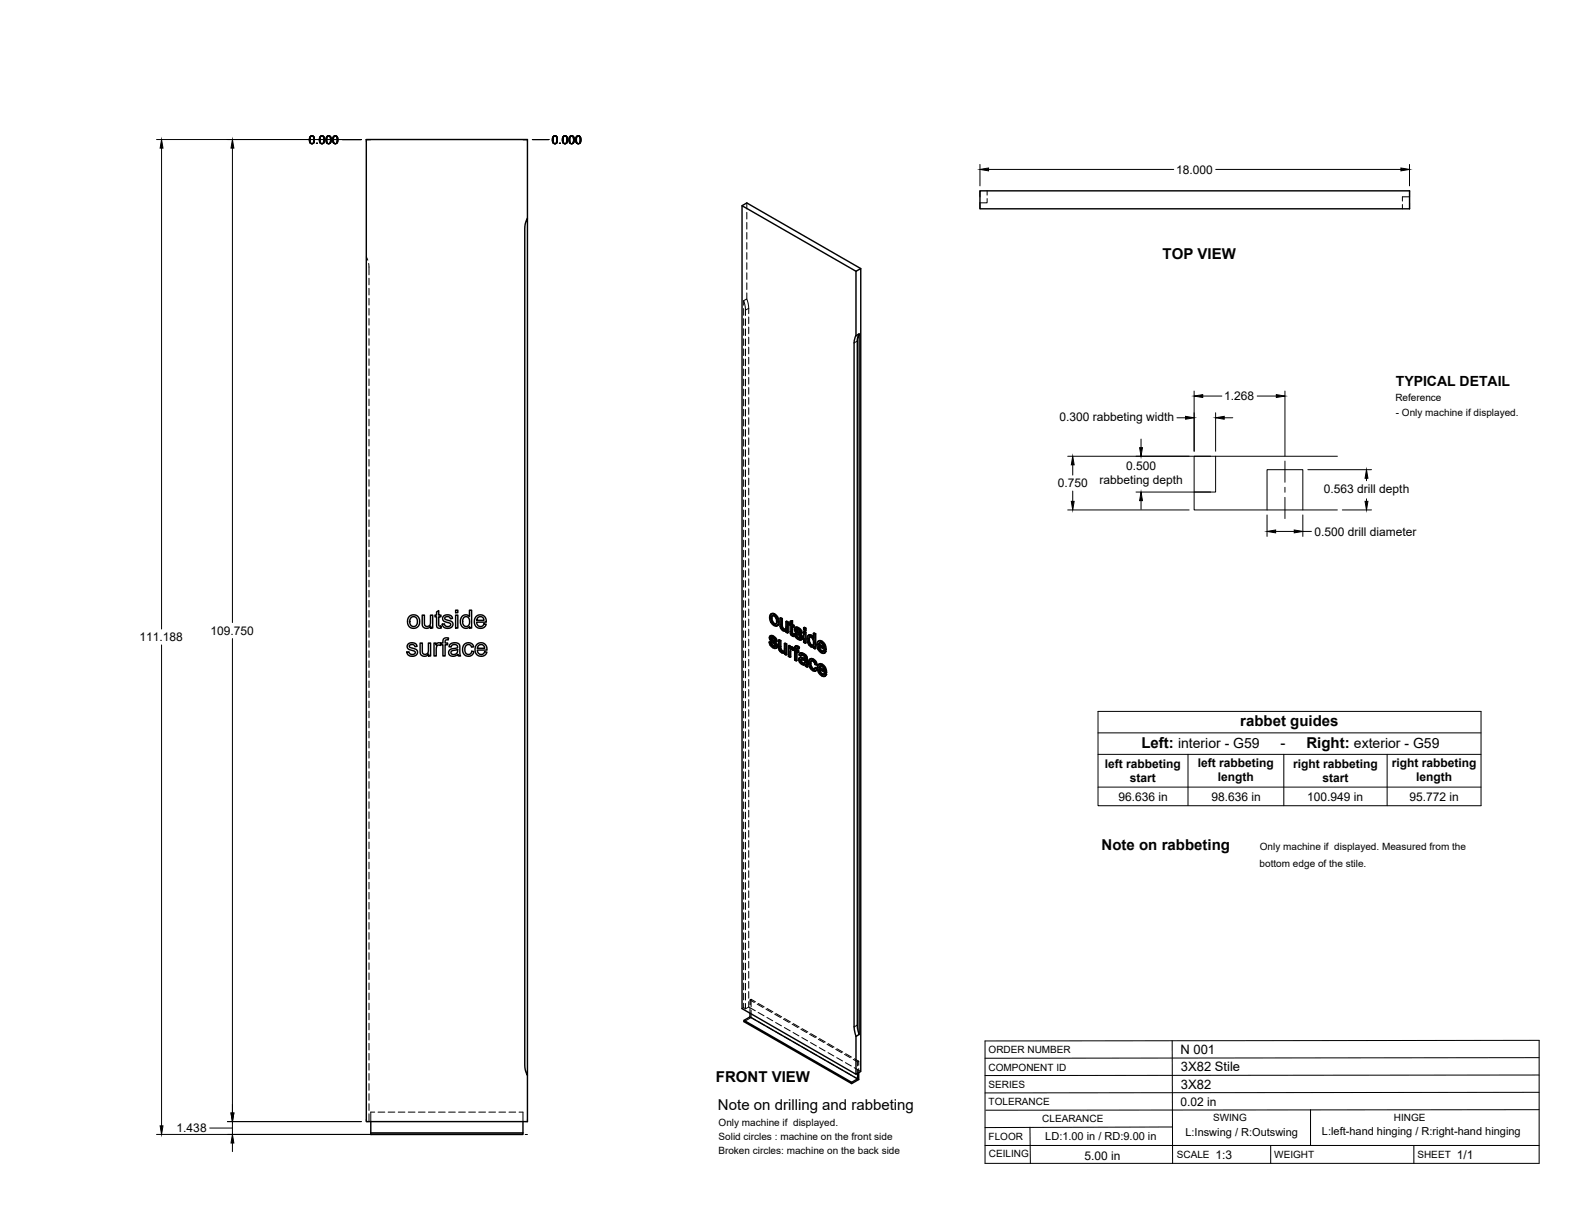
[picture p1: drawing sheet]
<svg xmlns="http://www.w3.org/2000/svg" width="559mm" height="432mm" viewBox="0 0 559 432" stroke-linecap="round" stroke-linejoin="round" font-family="sans-serif">
<!-- layer: Visible -->
<g fill="none" stroke="#000" stroke-width=".51">
<path d="M187.1 77.4v-27.9h-57.1v348.5h57.1v-320.6l-.6 1.4-.3 2.3v296.8l.3 2.3 .6 1.3M263.3 73l40.4 23.2M347.7 67.7h152.4v6.4h-152.4zM305.4 95.3l-40.4-23.3-1.7 1v284.9l40.4 23.2M303.7 119.1l-.4 .9-.2 1.6M304.8 118.4l-1.1 .7v-22.9l1.7-.9v284.9l-1.7 .9v-13.4l1.1-.6-.6-2.9v-243.7l.6-2.1v248.7M303 121.7v242.7M145.3 218.7a2.31 2.31 0 0 1 3.6 1.7 2.31 2.31 0 0 1-3.4 2.2l-.1-.1a2.81 2.81 0 0 1-.1-3.8zM145.8 219.2l.9-.4 .7 .2 .5 .5 .2 1.6-.8 1.1h-1l-.8-.7-.1-1.3zM149.8 218.2h.8v2.6a1.15 1.15 0 0 0 1.1 1.5 1.15 1.15 0 0 0 1-1.6v-2.5h.8v4.6h-.7v-.6a1.63 1.63 0 0 1-1.9 .7 1.63 1.63 0 0 1-1.1-1.8zM154.9 217.1l.8-.5v1.6h.7v.6h-.7v3.2l.7 .1 .2 .7-.6 .1a1.02 1.02 0 0 1-1.1-1.4v-2.7h-.6v-.6h.6zM157.4 218.5l.9-.3h1.1a1.33 1.33 0 0 1 1.1 1.2l-.7 .1a.96 .96 0 0 0-1-.8 .96 .96 0 0 0-.9 .9l2.5 1.1a1.57 1.57 0 0 1-.2 1.9 1.57 1.57 0 0 1-1.9 .3l-.7-.3-.5-.6-.2-.5 .8-.2a1.08 1.08 0 0 0 1.1 1.1 1.08 1.08 0 0 0 1-1.1l-1.8-.7a1.2 1.2 0 0 1-.9-.8 1.2 1.2 0 0 1 .3-1.3z"/>
<path d="M161.6 218.2h.8v4.6h-.8zM161.6 216.5h.8v.9h-.8zM163.9 218.8a1.73 1.73 0 0 1 2.7 0v-2.3h.7v6.3h-.7v-.5a1.9 1.9 0 0 1-2.3 .4 1.9 1.9 0 0 1-1-2.1zM164.5 219.2l.9-.4 .8 .4 .4 1-.2 1.4a1.3 1.3 0 0 1-1.7 .5 1.3 1.3 0 0 1-.6-1.7zM168.9 218.8a2.15 2.15 0 0 1 2.6-.4 2.15 2.15 0 0 1 1 2.3h-3.4l.2 .8a1.29 1.29 0 0 0 1.2 .8 1.29 1.29 0 0 0 1.2-.9l.8 .1-.5 .8a2.33 2.33 0 0 1-3.2 0 2.33 2.33 0 0 1-.1-3.2zM169.5 219.1l.6-.3 .9 .1 .5 .4 .2 .8h-2.6zM273.6 217.8l.7-.2 .5 .2zM273.6 217.8l-.4 .4-.2 .9 .5 1.7 1.3 1.2 .6 .1 .5-.3M273.6 219.4l.3 1.3M274.1 218.4l-.2 .8M274.6 218l.9 .9a1.64 1.64 0 0 1 .9 1.7M274.8 217.8l1.1 1.2"/>
<path d="M275.7 219.1l.4 1.7 .3-.2-.2 1.1M276.7 219.3l.6 .3 .3-.1v2.8M277.3 219.6v2.7h.3l.2 .5M277.6 219.5l-.6-.3-.3 .1 .1 3.1 .8 1.2a.89 .89 0 0 0 1.3 .2M144.8 228.6l.7-.5h1.1a1.38 1.38 0 0 1 1.4 1.2l-.8 .1a1.03 1.03 0 0 0-1-.7 1.03 1.03 0 0 0-1 .7l2.7 1.3a1.62 1.62 0 0 1-.3 1.9 1.62 1.62 0 0 1-2 .2l-.7-.3-.5-.8-.1-.3 .8-.1a1.1 1.1 0 0 0 1.1 .9 1.1 1.1 0 0 0 1.1-1l-2-.7a1.17 1.17 0 0 1-.5-1.9zM149.1 228.2h.7v2.5a1.15 1.15 0 0 0 1.2 1.5 1.15 1.15 0 0 0 1-1.6v-2.4h.8v4.5h-.7v-.6a1.63 1.63 0 0 1-2 .7 1.63 1.63 0 0 1-1-1.8zM154 228.2h.7v.7a1.1 1.1 0 0 1 1.8-.6l.6-.1v-.5a1.33 1.33 0 0 1 .6-1.3 1.33 1.33 0 0 1 1.5 0l-.2 .7a.71 .71 0 0 0-.7-.1 .71 .71 0 0 0-.4 .7v.5h.9v.6h-.9v3.9h-.8v-3.9h-.6v-.4l-.3 .6-.3-.1a1.07 1.07 0 0 0-1.1 1.4v2.4h-.8zM159.8 228.5l1.8-.5 1.3 .5 .5 4.2h-.8l-.2-.5a1.75 1.75 0 0 1-1.9 .7 1.75 1.75 0 0 1-1.3-1.7l.8-.9 1.5-.3a.7 .7 0 0 0 .8-.7 .7 .7 0 0 0-.9-.6l-1 .2-.3 .7-.8-.1zM160.2 231l2.1-.5a1.34 1.34 0 0 1-.6 1.5 1.34 1.34 0 0 1-1.6-.1zM164.7 228.7a1.96 1.96 0 0 1 3.4 .8l-.8 .1a1.29 1.29 0 0 0-1.7-.8 1.29 1.29 0 0 0-.7 1.8l.2 1 .6 .5a1.16 1.16 0 0 0 1.7-1l.7 .1-.3 .9a2.18 2.18 0 0 1-2.9 .4 2.18 2.18 0 0 1-.7-2.9zM169.1 228.7a2.15 2.15 0 0 1 2.6-.4 2.15 2.15 0 0 1 1.1 2.4h-3.5l.2 .7a1.28 1.28 0 0 0 1.3 .8 1.28 1.28 0 0 0 1.1-.9l.9 .1-.5 .8a2.35 2.35 0 0 1-3.2-.1 2.35 2.35 0 0 1-.1-3.2zM169.8 229l.5-.3a1.27 1.27 0 0 1 1.7 1.3h-2.6z"/>
<path d="M272.9 227.8l.5 .2M273.3 225.6l1.1 .1M273.4 228l.3-.1 .2 .7-.2 .2zM273.5 226.5l.1 .3 .2-.2 .2 .3M273.6 226.8l.2 .2 .3-.1 1.3 1.2M273.6 225.5l-.4 .2M273.7 228.8l.6 .5h.7M273.7 225.7l.5 .2 .2-.2 .7 .5M273.7 227.9l-.6-.2-.2 .1 .4 1.2 .7 .7a1.05 1.05 0 0 0 1.4 .2M273.8 227l1.2 1.2 .4-.1 .3 .5M273.8 226.3h.1M273.8 226.6v-.3l-.3 .1a1.1 1.1 0 0 1 1.4 1l.5 .2"/>
<path d="M273.9 220.7l.3-.2 .6 .8h-.3zM273.9 228.6l.6 .6M274 225.5l-.9 .2-.1 .8 .3 .8 1.6 1.5-.1 .7M274.2 225.9l.6 .5 .3-.2 .4 .6M274.2 220.5l-.3-1.3-.3 .2v-.3l.3-.6 .3-.1 .8 .5 .5 1.3-.2 1.1-.7 .1M274.3 229.3l.5 .2M274.8 226.4l.5 .6 .2-.2 .2 .7-.3 .1-.1-.6M274.8 221.3l.5 .1M274.9 229.4l-.1 .1M275.1 228.2l.3 .6 .3-.2 .1 .7M275.4 228.8l.2 .6 .2-.1-.1 .5M275.6 229.4l-.2 .5 .3-.1-.4 .2"/>
<path d="M276.1 220.8l-.2 1 .3-.1-.5 .4M276.2 227.1l.6 .3 .3-.1v2.8M276.8 227.4v2.8l.3-.1 .2 .5M276.8 230.2l.2 .5 .3-.1 .4 .4M277 230.7l.4 .4h.8l-.3 .1M277.1 227.3l-.6-.3-.3 .1v2.9l.9 1.4a.91 .91 0 0 0 1.3 .2M277.3 222.4l.2 .5 .3-.1 .4 .4M277.4 231.1l.5 .1M277.5 222.9l.5 .4h.7M278 223.3l.4 .2M278.3 228.3l.5 .3 .3-.1v3.7l-.3 .2v-3.8M278.4 231.6v.5l.4 .3"/>
<path d="M278.4 231.6l-.2 .1M278.7 223.3l-.3 .2M278.7 223.2l-.3 .3M278.8 220.5l.6 .4 .3-.2v3.8l-.3 .1v-3.7M278.9 223.8v.5l.5 .3M278.9 223.8l-.2 .1M279.1 228.5l-.5-.3-.3 .1v2.5l-.4 .4M279.7 220.7l-.6-.3-.3 .1-.1 2.7M279.7 229.2l.5 .2 .3-.1v.4l.3-.2M280.2 229.4v.6l.6-.5 .4 .1M280.3 221.1l-.4 .1v.5l.4 .2 .1 2.9 .7 .9h.7l-.1-.6h-.5M280.3 220.5l.9-.3v1.4"/>
<path d="M280.4 230.6l.1 2.5-.2 .1v-2M280.5 229.3l-.5-.3-.3 .2v3.7l.6 .3M280.6 229.7l.6-.1 .5 .4M280.7 230.3l-.1 .1M280.9 220.4v1.3l.3-.1 .5 .3M280.9 221.7l.5 .3 .3-.1v.5l-.3 .1v-.5M280.9 229.7l.6 .4M280.9 224.8l.6 .2M281 225l.7 .1M281.2 220.2l-.9 .3v.9l-.4-.2M281.2 222.4v2.2M281.3 230.8l-.8-.4v.7"/>
<path d="M281.4 222.5l-.5-.3v2.4l.4 .2M281.4 225.2l.1 .6M281.5 230.6l.4 .3v3.3l.6 .3M281.5 230.6v-.2l-.2 .4M281.5 230.7l-.2 .1M281.7 230l.2 .1M281.8 224.9l.5 .2M282.2 222.7h1.1M282.3 229.3h.8l.5 .3M282.3 225.1l.3-.2 .3 .7-.3 .2zM282.4 223.5v.3l.3-.2 .2 .3M282.4 223.8l.3 .2 .3-.1 1.2 1.2"/>
<path d="M282.5 230.7l.6 .4 .3-.2v.5l-.3 .2v-.5M282.5 222.5l-.4 .2M282.6 229.1l-.4 .2M282.6 225.8l.5 .5h.8M282.6 222.7l.4 .2 .3-.2 .7 .5M282.6 224.9h-.8l.6 1.4 1.1 .7 .8-.1M282.7 224l1.3 1.3 .2-.2 .4 .6M282.7 223.3v.1M282.7 223.6l-.3-.3 1 .3 .4 .9 .5 .2M282.8 231.4v2.9l-.3 .2v-3.3l.6 .4M282.8 230v.6M282.8 229.4l.6 .4 .2-.2-.3 .7 .1-.5"/>
<path d="M282.9 225.6l.5 .6M282.9 222.5l-.9 .3-.1 .7 .4 .9 1.4 1.3v.8M283 222.9l.7 .5 .3-.2 .4 .6M283.1 229.3l-.5-.2-.5 .3-.2 1-.4-.3 .2-.1M283.1 226.3l.6 .2M283.3 230.3a.4 .4 0 0 0-.5-.4 .4 .4 0 0 0-.3 .5v.3l.3-.1 .6 .3M283.7 223.4l.4 .6 .3-.2 .2 .7-.3 .2-.2-.7M283.8 233.4l.6-.2 1.2 .5M283.8 226.5h-.1M284 234.3l.1 .5 .3-.1 .5 .4M284 225.3l.3 .5 .3-.1 .1 .6M284 234.1v.2l.2-.1 .2 .5"/>
<path d="M284 233.2l-.4 .2M284.1 234.8l.5 .5h.9M284.2 234l-.2 .1M284.2 231.8l.7 .3 .3-.2 .7 .5M284.2 234l.8 .2a.64 .64 0 0 1 .6 .6 .64 .64 0 0 1-.4 .7M284.3 234l-.1 .2M284.3 225.8l.2 .6 .2-.1-.1 .5M284.4 232.4l-.4 .4a.92 .92 0 0 1 1-.3 .92 .92 0 0 1 .6 .9v.5l-1.5-.5M284.4 233.2l-.9 .3-.1 .8 .6 1.1 .9 .5a.59 .59 0 0 1 .9 .5l.6 .3M284.5 226.4l-.2 .5 .3-.1-.4 .3M284.5 231.6l-.7 .2M284.6 235.3h.9"/>
<path d="M284.9 232.1l.7 .5 .3-.2 .4 .5M285.1 224.2l.3-.2 .6 .3-.3 .2zM285.1 222.7l.3-.1 .6 .3-.3 .1zM285.1 224.2v3.7l.6 .3M285.1 222.7v.8l.6 .3M285.2 231.9l-.7-.3-.8 .3-.2 .5 .5 .4M285.6 232.6l.4 .5 .3-.2 .1 .5M286 224.3v3.8l-.3 .1v-3.7M286 222.9v.7l-.3 .2v-.8M286 233.1l.2 .5 .2-.1 .1 2.5M286.2 233.6v2.6l.3-.2 .1 .6-.2 .1-.2-.5M286.9 227.1l.2 1.2"/>
<path d="M287 225.4h1l.5 .4M287.1 226.1l.9 .2 .6 1.3-.1 1.3-.3 .2-.4-.1M287.1 226.1l-.2 1 .3-.2 .2 1.2M287.1 228.3l.3-.2 .7 .7-.3 .2zM287.2 226.1h-.1M287.3 225.2l-.6 .3M287.4 226l-.2 .9M287.4 235.5a1.17 1.17 0 0 0 .7 1.3l.5 .5M287.6 233.8l.8 .2 .2-.1 .9 .8M287.7 236.7l.6 .7h.7M287.7 225.6l.5 .4h.4M287.8 233.7l-.5 .2"/>
<path d="M287.9 234.4l-.2 .9M288 225.4l-.7-.2-.5 .2-.5 .8 .2 1.8 .9 1.3a.79 .79 0 0 0 1.2 .1M288.1 228.8l.3 .1M288.4 234l.8 .8 .3-.1 .4 1.1-.3 .2-.4-1.2M288.6 224.7l.5 .3 .3-.1v5.2l-.3 .1v-5.2M288.6 233.9l-.8-.2-.6 .3-.3 1.7 .9 1.8 .8 .6h.6M288.6 229.4v.5l.5 .3M288.6 229.5l-.2 .1M289.2 237l.5 .4M289.4 224.9l-.5-.3-.3 .1v1.9l-.4-.6M289.6 236l-.5-.2-.5-1.1-.8-.2-.4 1 .3-.2 .3 1.3M289.7 237.4l.3-.2-.2 .5-.6 .4z"/>
<path d="M290 237.2l-.6-.4-.2 .2a.5 .5 0 0 1-.3 .5 .5 .5 0 0 1-.6-.1M290.2 227.5h.7a1.89 1.89 0 0 1 1.8 1.1M290.4 235.7h.7a1.77 1.77 0 0 1 1.8 1.1M290.4 228.7l1.8 1.1-.7-1.5a.61 .61 0 0 0-.7-.2 .61 .61 0 0 0-.4 .6l.3-.1 1.5 .8M290.6 236.9l1.8 1.1-.6-1.4a.62 .62 0 0 0-.8-.3 .62 .62 0 0 0-.4 .6l.3-.1 1.5 .8M290.7 229.4l.3 .8M290.7 230.4l.7 .7 .7-.1M290.9 228l-.2 .6M290.9 237.6l.2 .8M290.9 238.5l.6 .8 .8-.1M291 236.3l-.1 .5M291.3 227.6l.9 .9a1.65 1.65 0 0 1 .9 1.8"/>
<path d="M291.4 231.1l.5 .1M291.5 235.9l.9 .8a1.61 1.61 0 0 1 .9 1.8M291.5 239.3l.6 .1M291.6 227.5l-.8-.2-.8 .6-.2 1.3 .3 1 .8 1.1 1 .5 .6-.1 .6-.7M291.8 235.7l-.9-.2-.8 .6-.1 1.3 .3 1 .8 1.1 1 .5 .6-.1 .6-.7M292 231.1l-.1 .1M292.2 239.3l-.1 .1M292.2 230.8l.6 .4M292.4 228.8l.4 1.7 .3-.2-.3 .2M292.4 239l.6 .4M292.6 237l.4 1.7 .3-.2-.3 .2M292.8 230.6l-2.4-1.4 .3 1.2 .3-.2 .7 .7"/>
<path d="M293 238.8l-2.4-1.4 .3 1.1 .2-.1 .7 .7M293.1 231l-.7 .8M293.1 231l-.6-.4-.6 .6M293.3 239.2l-.7 .7M293.3 239.2l-.6-.4-.6 .6M266.1 359.5v1.3l-2.1 1.2v.5l38.2 22v-.5l-38.2-22M266.1 360.8l38.2 22-2.1 1.2M303.1 364.4l.6 3.3M131.6 398v4.5h53.9v-.5h-53.9M185.5 398v4M304.3 380.8v2M304.7 380.6v2.4l-2.5 1.5"/>
</g>
<!-- layer: Hidden -->
<g fill="none" stroke="#000" stroke-width=".35">
<path d="M265 72v2.1M265 75.3v2.4M265 78.9v2.4M350.2 70.4v1.6h-2.5M350.2 67.7v1.5M497.6 72.6v1.5M500.1 69.8h-2.5v1.6M130 91.1l.5 1.2M130.8 93.5l.1 4M130.9 98.7v2.4M265 82.5v2.4M265 86.1v2.3"/>
<path d="M265 89.6v2.4M265 93.2v2.4M265 96.8v2.3M130.9 102.3v2.4M130.9 105.9v2.3M130.9 109.4v2.4M130.9 113v2.4M130.9 116.6v2.4M263.8 106.7l.7 2.7v2.6M263.8 106.7l1.2-.7 .5 2.1 .1 3.2M263.8 106.7v1.6M263.8 109.5v2.4"/>
<path d="M263.8 113.1v2.3M263.8 116.6v2.4M264.5 113.1v2.4M264.5 116.7v2.4M265 100.4v2.3M265 103.9v2.1M265.6 112.5v2.4M265.6 116.1v2.3M265.6 119.6v2.4M130.9 120.1v2.4M130.9 123.7v2.4M130.9 127.3v2.4"/>
<path d="M130.9 130.9v2.3M130.9 134.4v2.4M130.9 138v2.4M263.8 120.2v2.4M263.8 123.8v2.4M263.8 127.3v2.4M263.8 130.9v2.4M263.8 134.5v2.4M263.8 138v2.4M264.5 120.3v2.4M264.5 123.8v2.4M264.5 127.4v2.4"/>
<path d="M264.5 131v2.4M264.5 134.6v2.3M264.5 138.1v2.4M265.6 123.2v2.4M265.6 126.8v2.4M265.6 130.3v2.4M265.6 133.9v2.4M265.6 137.5v2.4M130.9 141.6v2.4M130.9 145.2v2.3M130.9 148.7v2.4M130.9 152.3v2.4"/>
<path d="M130.9 155.9v2.3M130.9 159.4v2.4M263.8 141.6v2.4M263.8 145.2v2.4M263.8 148.8v2.4M263.8 152.3v2.4M263.8 155.9v2.4M263.8 159.5v2.4M264.5 141.7v2.4M264.5 145.3v2.4M264.5 148.8v2.4M264.5 152.4v2.4"/>
<path d="M264.5 156v2.4M264.5 159.6v2.3M265.6 141.1v2.3M265.6 144.6v2.4M265.6 148.2v2.4M265.6 151.8v2.4M265.6 155.3v2.4M265.6 158.9v2.4M130.9 163v2.4M130.9 166.6v2.4M130.9 170.2v2.3M130.9 173.7v2.4"/>
<path d="M130.9 177.3v2.4M263.8 163.1v2.3M263.8 166.6v2.4M263.8 170.2v2.4M263.8 173.8v2.4M263.8 177.4v2.3M264.5 163.1v2.4M264.5 166.7v2.4M264.5 170.3v2.4M264.5 173.9v2.3M264.5 177.4v2.4M265.6 162.5v2.4"/>
<path d="M265.6 166.1v2.3M265.6 169.6v2.4M265.6 173.2v2.4M265.6 176.8v2.4M130.9 180.9v2.4M130.9 184.4v2.4M130.9 188v2.4M130.9 191.6v2.4M130.9 195.2v2.3M130.9 198.7v2.4M263.8 180.9v2.4M263.8 184.5v2.4"/>
<path d="M263.8 188.1v2.4M263.8 191.6v2.4M263.8 195.2v2.4M263.8 198.8v2.4M264.5 181v2.4M264.5 184.6v2.3M264.5 188.2v2.3M264.5 191.7v2.4M264.5 195.3v2.4M264.5 198.9v2.3M265.6 180.4v2.3M265.6 183.9v2.4"/>
<path d="M265.6 187.5v2.4M265.6 191.1v2.3M265.6 194.6v2.4M265.6 198.2v2.4M130.9 202.3v2.4M130.9 205.9v2.4M130.9 209.4v2.4M130.9 213v2.4M130.9 216.6v2.4M263.8 202.4v2.3M263.8 205.9v2.4M263.8 209.5v2.4"/>
<path d="M263.8 213.1v2.4M263.8 216.6v2.4M264.5 202.4v2.4M264.5 206v2.4M264.5 209.6v2.4M264.5 213.1v2.4M264.5 216.7v2.4M265.6 201.8v2.4M265.6 205.4v2.3M265.6 208.9v2.4M265.6 212.5v2.4M265.6 216.1v2.4"/>
<path d="M265.6 219.6v2.4M273.3 218.9l.4 1.7-.2 .2M273.8 217.7l-.8 1.4M274.1 218.4l-.2 .1M274.2 218.3l.6 .1-.2 .1M274.8 218.4l.7 .7-.2 .2M275.5 219.1l.3 1.2-.3 .2M277 219.2l.1 2.9-.3 .2M130.9 220.2v2.3M130.9 223.7v2.4M130.9 227.3v2.4M130.9 230.9v2.4"/>
<path d="M130.9 234.4v2.4M130.9 238v2.4M263.8 220.2v2.4M263.8 223.8v2.4M263.8 227.4v2.3M263.8 230.9v2.4M263.8 234.5v2.4M263.8 238.1v2.4M264.5 220.3v2.4M264.5 223.9v2.4M264.5 227.4v2.4M264.5 231v2.4"/>
<path d="M264.5 234.6v2.4M264.5 238.1v2.4M265.6 223.2v2.4M265.6 226.8v2.4M265.6 230.4v2.3M265.6 233.9v2.4M265.6 237.5v2.4M273.1 227.7l.5 1.1-.3 .2M273.2 226.1l.2 .6-.3 .1M273.3 225.7l-.3 .6M273.4 226.7l.3 .5-.3 .2M273.5 225.5l-.5 .3"/>
<path d="M273.6 228.8l.9 .9-.2 .1M273.7 227.2l1.4 1.4-.3 .1M273.7 220.6l1.1 1.2-.2 .1M273.8 226.3l.1-.2-.3 .2 .3-.2 .6 .2-.3 .1M274.5 226.3l.5 .4-.3 .2M274.5 229.7l.7 .2-.3 .2M274.8 221.8l.9 .2-.3 .1M275 226.7l.2 .6-.3 .1M275.1 229.3h-.1M275.1 229.3l-.2 .1M275.1 228.6l.2 .4-.3 .2M275.2 227.3l.5 .2"/>
<path d="M275.3 229l-.2 .3M275.5 229.9h-.3M275.5 221.3l-.2 .1M275.8 220.3l-.1 .8-.4 .3M275.9 221.9l-.2 .1M276.5 227v2.9l-.3 .2M276.5 229.9l.2 .6-.3 .2M276.7 230.5l.4 .5-.3 .2M277.1 222.1l.1 .6-.3 .1M277.1 231l.5 .5-.3 .1M277.2 222.7l.4 .5-.3 .2M277.6 223.2l.5 .4-.2 .2"/>
<path d="M277.6 231.5l.7 .1 .3-.2-.2 .1M278.1 223.6l.6 .2 .5-.2-.2 .2M278.2 231.1h.1M278.3 231l-.2 .2M278.5 230.9l-.3 .2M278.6 228.2v2.4l-.4 .4M278.6 231.4v.6l-.2 .1M278.6 232l.5 .2M278.7 223.3h.1M278.9 223.2l-.3 .2M279 223.1l-.3 .2M279.1 220.4v2.4l-.4 .4"/>
<path d="M279.2 223.6v.6l-.3 .1M279.2 224.2l.5 .3M280 231.5v1.2l-.3 .2M280 232.7l.5 .4M280 229v1.3M280.2 221.5l.4 .2-.3 .2M280.2 221v.5l-.3 .2M280.3 221.1l.3 .1M280.5 229.7v.1M280.5 230.4l.7-.2-.3 .2M280.6 221.7l.1 3-.3 .2M280.6 220.3v.9l-.3 .2"/>
<path d="M280.7 230.3l.1-.1-.2 .1M280.7 224.7l.2 .4-.3 .2M280.7 229.6l-.5 .4M280.9 222.2l.3-.1v.3M280.9 225.1l.5 .4-.3 .2M281.2 230.2l.4 .4M281.2 222.1l.5 .3M281.4 225.5l.4 .2M281.5 230.4l.2-.2-.1 .4M281.7 230.5l.5 .3-.3 .1M281.7 230.2l-.1 .4M281.7 230.1l-.2 .2"/>
<path d="M281.9 230.1l.3 .2M282 224.7l.5 1.1-.3 .2M282.1 223.1l.2 .6-.3 .1M282.2 230.8v3.2l-.3 .2M282.2 234l.6 .3M282.2 222.7l-.3 .6M282.3 223.7l.3 .5-.3 .2M282.3 229.3l-.1 1-.3 .1M282.4 222.5l-.4 .4M282.4 229.2l-.4 .3M282.5 225.8l.9 .9-.3 .2M282.5 231.2l.3-.1v.3"/>
<path d="M282.6 223.3l.2-.2-.1 .2M282.6 230l.3-.2-.1 .2M282.6 224.2l1.4 1.4-.3 .1M282.8 231.1l.6 .3M282.8 223.1l-.3 .2M282.8 223.1l.6 .2-.3 .1M282.9 229.8l.3 .1-.3 .2M283.2 229.9l.3 .2M283.4 223.3l.5 .4-.3 .2M283.4 226.7l.7 .2-.3 .2M283.6 233.8l.3 1-.2 .2M283.7 231.9l.3-.2-.5 .7"/>
<path d="M283.7 233.4l-.3 .6M283.7 232.2l.6 .4M283.9 226.3h.1M283.9 223.7l.2 .6-.3 .2M283.9 233.3l-.4 .3M283.9 234.8l.9 .8-.3 .1M284 226.3l-.2 .2M284 225.6l.2 .4-.3 .2M284.1 224.3l.5 .2M284.2 226l-.2 .3M284.3 232.4l.2-.2-.1 .2M284.3 233.9l-.1 .1"/>
<path d="M284.4 233.8l-.2 .2zM284.4 233.8l-.3 .2M284.4 226.9h-.3M284.5 233.8l1.4 .5-.3 .1M284.5 232.2l.6 .2-.3 .1M284.8 235.6l.6 .2-.3 .2M285.1 232.4l.6 .6-.2 .1M285.4 235.8l.6-.1-.3 .2M285.4 226.5v1.3l-.3 .1M285.4 222.6v.7l-.3 .2M285.4 227.8l.6 .3M285.4 224v1.3"/>
<path d="M285.4 223.3l.6 .3M285.6 233.7l.3 .1M285.7 235.2l-.3 .2M285.7 233l.2 .6-.3 .2M285.8 235.1l-.3 .2M285.9 234.3l-.1 .8-.3 .1M285.9 233.6l-.3 .3M286 235.7l.1 .5-.3 .2M286.1 236.2l.5 .4M286.6 226.6l.2 1.1-.3 .2M286.8 227.7l.5 1-.3 .1M286.8 225.6l-.2 1-.3 .1"/>
<path d="M287 225.3l-.5 .5M287.1 235l.4 1.7-.2 .1M287.3 228.7l.7 .6-.3 .2M287.3 234l-.2 1-.2 .2M287.4 225.9l.6 .1-.3 .1M287.4 225.9v.1M287.4 225.9l-.2 .2 .2-.2M287.5 236.7l1.1 1.1-.2 .2M287.6 233.7l-.6 .5M287.9 234.4l-.2 .1M288 234.4h.6l-.2 .2M288 229.3h.9l-.2 .1"/>
<path d="M288 226l.6 .7-.2 .1M288.6 226l.3 .4M288.6 237.8l.9 .2M288.6 234.4l.5 .5-.3 .1M288.6 226.7l.3 1.2-.3 .2M288.7 228.9h-.3M288.9 224.6v1.8l-.3 .2M288.9 229.3v.5l-.3 .1M288.9 229.8l.5 .3M288.9 227.9l-.1 .7-.4 .4M289.1 234.9l.3 .7-.3 .2M289.2 237.4h-.2"/>
<path d="M289.4 235.6l.5 .2M289.4 236.8l-.5 .7M290.1 228.6l.4 1.7-.3 .1M290.3 236.8l.4 1.7-.3 .1M290.4 229.2l.3-.1v.3M290.5 230.3l1.2 1.1-.3 .2M290.5 227.4l-.4 1.2-.3 .2M290.6 237.4l.3-.1v.3M290.7 229.1l2.4 1.4M290.7 238.5l1.1 1.1-.3 .2M290.7 235.6l-.4 1.2-.3 .2M290.9 237.3l2.4 1.4"/>
<path d="M290.9 228l-.2 .1M291 227.9l.6 .1-.3 .2M291 236.3l.2-.2-.3 .2M291.2 236.1l.6 .1-.3 .2M291.6 228l.7 .8-.3 .1M291.7 231.4l.9 .2-.3 .2M291.8 236.2l.7 .8-.3 .1M291.8 239.6l1 .3-.3 .1M292.1 231h.1M292.2 229.4l.3 .2M292.2 231h.1M292.3 239.2h.1"/>
<path d="M292.3 228.8l.2 .8-.3 .2M292.4 237.6l.3 .2M292.4 239.2l-.2 .1M292.4 239.2l-.3 .2M292.5 237l.2 .8-.3 .2M292.5 230.6l-.3 .4M292.7 238.8l-.3 .4M292.7 231.6h-.1M292.9 239.8l-.1 .1M130.9 241.6v2.4M130.9 245.2v2.3M130.9 248.7v2.4"/>
<path d="M130.9 252.3v2.4M130.9 255.9v2.4M130.9 259.5v2.3M263.8 241.6v2.4M263.8 245.2v2.4M263.8 248.8v2.4M263.8 252.4v2.3M263.8 255.9v2.4M263.8 259.5v2.4M264.5 241.7v2.4M264.5 245.3v2.4M264.5 248.9v2.3"/>
<path d="M264.5 252.4v2.4M264.5 256v2.4M264.5 259.6v2.4M265.6 241.1v2.4M265.6 244.6v2.4M265.6 248.2v2.4M265.6 251.8v2.4M265.6 255.4v2.3M265.6 258.9v2.4M130.9 263v2.4M130.9 266.6v2.4M130.9 270.2v2.3"/>
<path d="M130.9 273.7v2.4M130.9 277.3v2.4M263.8 263.1v2.4M263.8 266.7v2.3M263.8 270.2v2.4M263.8 273.8v2.4M263.8 277.4v2.3M264.5 263.1v2.4M264.5 266.7v2.4M264.5 270.3v2.4M264.5 273.9v2.3M264.5 277.5v2.3"/>
<path d="M265.6 262.5v2.4M265.6 266.1v2.4M265.6 269.6v2.4M265.6 273.2v2.4M265.6 276.8v2.4M130.9 280.9v2.4M130.9 284.5v2.3M130.9 288v2.4M130.9 291.6v2.4M130.9 295.2v2.4M130.9 298.7v2.4M263.8 280.9v2.4"/>
<path d="M263.8 284.5v2.4M263.8 288.1v2.4M263.8 291.7v2.3M263.8 295.2v2.4M263.8 298.8v2.4M264.5 281v2.4M264.5 284.6v2.4M264.5 288.2v2.3M264.5 291.7v2.4M264.5 295.3v2.4M264.5 298.9v2.4M265.6 280.4v2.3"/>
<path d="M265.6 283.9v2.4M265.6 287.5v2.4M265.6 291.1v2.4M265.6 294.7v2.3M265.6 298.2v2.4M130.9 302.3v2.4M130.9 305.9v2.4M130.9 309.5v2.3M130.9 313v2.4M130.9 316.6v2.4M263.8 302.4v2.4M263.8 305.9v2.4"/>
<path d="M263.8 309.5v2.4M263.8 313.1v2.4M263.8 316.7v2.3M264.5 302.5v2.3M264.5 306v2.4M264.5 309.6v2.4M264.5 313.2v2.4M264.5 316.7v2.4M265.6 301.8v2.4M265.6 305.4v2.4M265.6 308.9v2.4M265.6 312.5v2.4"/>
<path d="M265.6 316.1v2.4M265.6 319.7v2.4M130.9 320.2v2.4M130.9 323.7v2.4M130.9 327.3v2.4M130.9 330.9v2.4M130.9 334.5v2.3M130.9 338v2.4M263.8 320.2v2.4M263.8 323.8v2.4M263.8 327.4v2.4M263.8 330.9v2.4"/>
<path d="M263.8 334.5v2.4M263.8 338.1v2.4M264.5 320.3v2.4M264.5 323.9v2.4M264.5 327.4v2.4M264.5 331v2.4M264.5 334.6v2.4M264.5 338.2v2.4M265.6 323.2v2.4M265.6 326.8v2.4M265.6 330.4v2.4M265.6 333.9v2.4"/>
<path d="M265.6 337.5v2.4M130.9 341.6v2.4M130.9 345.2v2.4M130.9 348.7v2.4M130.9 352.3v2.4M130.9 355.9v2.4M130.9 359.5v2.3M263.8 357.5l.7 .4M263.8 341.7v2.3M263.8 345.2v2.4M263.8 348.8v2.4M263.8 352.4v2.4"/>
<path d="M263.8 356v1.5M263.8 357.5l-.5 .4M264.5 341.7v2.4M264.5 345.3v2.4M264.5 348.9v2.4M264.5 352.4v2.4M264.5 356v1.9M265.6 357.3l-1.1 .6M265.6 341.1v2.4M265.6 344.7v2.3M265.6 348.2v2.4M265.6 351.8v2.4"/>
<path d="M265.6 355.4v1.9M265.6 357.3l2.4 1.3M266.1 356.5v-1.7l.4-.2v2.6M266.1 357.7v1.8M266.1 354.8l1.5 .9M266.5 358.4v2.6M266.5 354.6l1.5 .9M268.6 356.3l2.1 1.2M269 359.2l2.1 1.2M269 356l2.1 1.2M271.8 358.1l2 1.1M272.2 357.8l2 1.2"/>
<path d="M274.8 359.8l2.1 1.2M275.3 359.6l2 1.2M130.9 363v2.4M130.9 366.6v2.4M130.9 370.2v2.4M130.9 373.8v2.3M130.9 377.3v2.4M266.5 361l-2.5 1.5M266.5 361l1.5 .9M269 362.5l2.1 1.2M272.1 361l2.1 1.2M272.2 364.3l2 1.2"/>
<path d="M275.2 362.8l2.1 1.2M275.3 366.1l2 1.2M277.9 361.6l2.1 1.2M278.3 364.6l2.1 1.2M278.3 361.4l2.1 1.2M278.3 367.9l2.1 1.2M281.1 363.4l2 1.2M281.4 366.4l2 1.1M281.5 363.2l2 1.2M281.5 369.7l2 1.1M284.1 365.2l2.1 1.2M284.5 368.1l2 1.2"/>
<path d="M284.5 365l2.1 1.1M284.5 371.4l2.1 1.2M287.2 367l2.1 1.2M287.6 369.9l2 1.2M287.6 366.7l2.1 1.2M287.6 373.2l2.1 1.2M290.3 368.7l2.1 1.2M290.7 371.7l2 1.2M290.7 368.5l2.1 1.2M290.7 375l2.1 1.2M293.4 370.5l2.1 1.2M293.8 373.5l2 1.2"/>
<path d="M293.8 370.3l2.1 1.2M293.8 376.8l2.1 1.2M296.5 372.3l2.1 1.2M296.9 375.3l2 1.1M296.9 372.1l2.1 1.2M296.9 378.6l2.1 1.2M299.6 374.1l2.1 1.2M300 377l2 1.2M300 373.9l2.1 1.2M302.7 375.9l1.6 .9 .4-.3M303.1 378.8l2.3 1.4M303.1 375.6l1.6 .9"/>
<path d="M304.3 376.8v1.4M304.3 379.4v1.4M304.7 376.5v1.5M304.7 379.2v1.4M130.9 380.9v2.4M130.9 384.5v2.3M130.9 388v2.4M130.9 391.6v2.4M130.9 395.2v2.8M132.9 394.6h-1.3v3.4M134.1 394.6h2.4M137.7 394.6h2.4"/>
<path d="M141.3 394.6h2.4M144.8 394.6h2.4M148.4 394.6h2.4M152 394.6h2.4M155.6 394.6h2.3M159.2 394.6h2.3M162.7 394.6h2.4M166.3 394.6h2.4M169.9 394.6h2.4M173.4 394.6h2.4M177 394.6h2.4M180.6 394.6h2.4"/>
<path d="M184.1 394.6h1.4v3.4M300 380.3l2.1 1.3M303.1 382.1l1.6 .9"/>
</g>
<!-- layer: Reference -->
<g fill="none" stroke="#000" stroke-width=".35">
<path d="M130 49.5h1.6zM130.8 49.5h-.8h1.6h-1.6v.8M185.5 49.5h1.6zM186.3 49.5h.8v.8M347.7 67.7v2.1M347.7 72v2.1M500.1 67.7v2.1M500.1 72v2.1M431.3 161.9v12.7h-7.6M474.5 161.9h-50.8v19h50.8M449.5 180.9v-14.3h12.7v14.3M130 397.2v.8h.8"/>
<path d="M187.1 397.2v.8h-.8M186.3 402.5h.8"/>
</g>
<!-- layer: Visible Narrow -->
<path d="M304.2 121l-1.2 .7M274.5 227.3l-.2 .2M277.1 229.4l-.3 .1M277.6 221.6l-.3 .1M281.2 224.3l-.3 .1M282.8 230.2l-.3 .2M283.4 224.3l-.3 .2M284.9 233.4l-.3 .2M286.5 234l-.3 .2M286.5 234.9l-.3 .2M304.2 363.7l-1.2 .7" fill="none" stroke="#000" stroke-width=".35"/>
<!-- layer: Hidden Narrow -->
<path d="M265.6 109.4l-1.1 .6M274.6 228l-.3 .2M276.5 229.3l-.3 .2M277 221.5l-.3 .2M278.6 230.2l-.3 .1M279.1 222.4l-.3 .1M280.6 223.9l-.3 .2M282.2 229.9l-.3 .1M283.4 225l-.2 .2M285 234l-.3 .1M285.9 234.5l-.3 .2" fill="none" stroke="#000" stroke-width=".35"/>
<!-- layer: Titleblock -->
<path d="M349.5 369.3l196.6-.2v43.7h-196.6zM415.9 369.3l.1 43.5M546.1 375.3l-196.6 .2M365.4 399.9l.2 12.9M416 399.9l-66.5 .2M465 393.7v12.7M546.1 393.7l-196.3 .2M546.1 387.6l-196.6 .2M546.1 381.4l-196.6 .2M349.5 406.4h196.6M450.8 406.4v6.4M501.6 406.4v6.4" fill="none" stroke="#000" stroke-width=".36"/>
<!-- layer: FD_Dimensions -->
<g fill="none" stroke="#000" stroke-width=".35">
<path d="M55.5 49.5h72.7M57.3 52.6v170.6M82.5 52.6v168.3M188.9 49.5h5.8M347.7 58.3v7.7M500.1 58.3v7.7M350.7 60.1h65.7M431.3 60.1h65.7M423.7 138.7v21.4M455.9 138.7v23.1M404.8 155.8v3M417.6 148.2h3"/>
<path d="M426.7 140.5h6.8M431.3 146.5v13.6M434.3 148.2h3.1M446 140.5h6.8M378.8 161.9h50.7M380.6 164.9v3.7M380.6 174.2v3.7M403.1 174.6h26.4M404.8 177.6v3.1M464 166.6h22.6M484.8 169.7v.9M484.8 177v.9"/>
<path d="M378.8 180.9h43.1M449.5 182.7v7.6M452.6 188.6h6.6M462.2 182.7v7.6M462.2 188.6h3.1M476.2 180.9h10.4M57.3 228.8v170.7M82.5 226.6v168.3M80.7 398h47.5M82.5 398v4.5M55.5 402.5h129.1M74.4 400.2h8.1"/>
<path d="M82.5 405.6v3"/>
</g>
<g fill="#000" stroke="#000" stroke-width=".35">
<path d="M57.3 49.5l.5 3.1h-1zM82.5 49.5l.5 3.1h-1zM347.7 60.1l3-.5v1zM497 59.6l3.1 .5-3.1 .5zM404.3 158.8h1l-.5 3.1zM420.6 147.7l3.1 .5-3.1 .5zM423.7 140.5l3-.5v1zM431.3 148.2l3-.5v1zM452.8 140l3.1 .5-3.1 .5zM380.6 161.9l.5 3h-1zM380.1 177.9h1l-.5 3zM404.8 174.6l.5 3h-1z"/>
<path d="M484.3 177.9h1l-.5 3zM484.8 166.6l.5 3.1h-1zM449.5 188.6l3.1-.6v1.1zM459.2 188l3 .6-3 .5zM56.8 399.5h1l-.5 3zM82 394.9h1l-.5 3.1zM82.5 402.5l.5 3.1h-1z"/>
</g>
<!-- layer: Smart Centers -->
<path d="M455.9 163.6v7.5M455.9 172.9v1.8M455.9 176.5v7.5" fill="none" stroke="#000" stroke-width=".35"/>
<!-- layer: Custom Tables -->
<path d="M389.6 252.4h135.9v33.5h-135.9zM389.6 260h135.9M389.6 267.7h135.9M389.6 279.3h135.9M421.5 267.7v18.2M455.5 267.7v18.2M492.1 267.7v18.2" fill="none" stroke="#000" stroke-width=".35"/>
<g font-size="5.3">
<text x="412.5" y="92">TOP VIEW</text>
<text x="440" y="257.6">rabbet guides</text>
<text x="404.9" y="265.2">Left: interior - G59</text>
<text x="454.3" y="265.2">-</text>
<text x="463.5" y="265.2">Right: exterior - G59</text>
<text x="390.9" y="301.7">Note on rabbeting</text>
<text x="254" y="383.9">FRONT VIEW</text>
<text x="254.7" y="393.8">Note on drilling and rabbeting</text>
</g>
<text font-size="5" x="495.2" y="136.9">TYPICAL DETAIL</text>
<g font-size="4.6">
<text x="418.8" y="373.8">N 001</text>
<text x="419" y="380.2">3X82 Stile</text>
<text x="419" y="386.2">3X82</text>
</g>
<g font-size="4.3">
<text x="109.6" y="51">0.000</text>
<text x="195.8" y="51">0.000</text>
<text x="417.2" y="61.6">18.000</text>
<text x="434.3" y="142">1.268</text>
<text x="375.9" y="149.3">0.300 rabbeting width</text>
<text x="399.5" y="166.8">0.500</text>
<text x="375.3" y="172.9">0.750</text>
<text x="390" y="171.9">rabbeting depth</text>
<text x="469.7" y="174.9">0.563 drill depth</text>
<text x="466.4" y="190">0.500 drill diameter</text>
<text x="49.5" y="227.5">111.188</text>
<text x="74.7" y="225.2">109.750</text>
<text x="392" y="272.4">left rabbeting</text>
<text x="425" y="272">left rabbeting</text>
<text x="458.8" y="272.4">right rabbeting</text>
<text x="493.8" y="272">right rabbeting</text>
<text x="400.9" y="277.5">start</text>
<text x="432.1" y="277.1">length</text>
<text x="469.2" y="277.5">start</text>
<text x="502.4" y="277.1">length</text>
<text x="396.8" y="284.1">96.636 in</text>
<text x="429.8" y="284.1">98.636 in</text>
<text x="463.8" y="284.1">100.949 in</text>
<text x="500.1" y="284.1">95.772 in</text>
<text x="418.8" y="392.4">0.02 in</text>
<text x="62.7" y="401.7">1.438</text>
<text x="384.8" y="411.6">5.00 in</text>
<text x="431.3" y="411.1">1:3</text>
<text x="516.9" y="411.1">1/1</text>
</g>
<g font-size="3.9">
<text x="370.9" y="404.5">LD:1.00 in / RD:9.00 in</text>
<text x="420.6" y="403.1">L:Inswing / R:Outswing</text>
<text x="469" y="402.8">L:left-hand hinging / R:right-hand hinging</text>
</g>
<g font-size="3.5">
<text x="495.1" y="142.4">Reference</text>
<text x="495.2" y="147.5">- Only machine if displayed.</text>
<text x="447" y="301.7">Only machine if displayed. Measured from the</text>
<text x="446.9" y="307.7">bottom edge of the stile.</text>
<text x="350.8" y="373.6">ORDER NUMBER</text>
<text x="350.8" y="379.9">COMPONENT ID</text>
<text x="350.8" y="386.1">SERIES</text>
<text x="350.8" y="392.2">TOLERANCE</text>
<text x="255" y="399.4">Only machine if displayed.</text>
<text x="369.8" y="398.1">CLEARANCE</text>
<text x="430.4" y="397.8">SWING</text>
<text x="494.5" y="397.6">HINGE</text>
<text x="255" y="404.5">Solid circles : machine on the front side</text>
<text x="350.8" y="404.5">FLOOR</text>
<text x="254.9" y="409.6">Broken circles: machine on the back side</text>
<text x="350.8" y="410.5">CEILING</text>
<text x="417.5" y="410.9">SCALE</text>
<text x="452.1" y="410.9">WEIGHT</text>
<text x="502.9" y="410.9">SHEET</text>
</g>
</svg>
